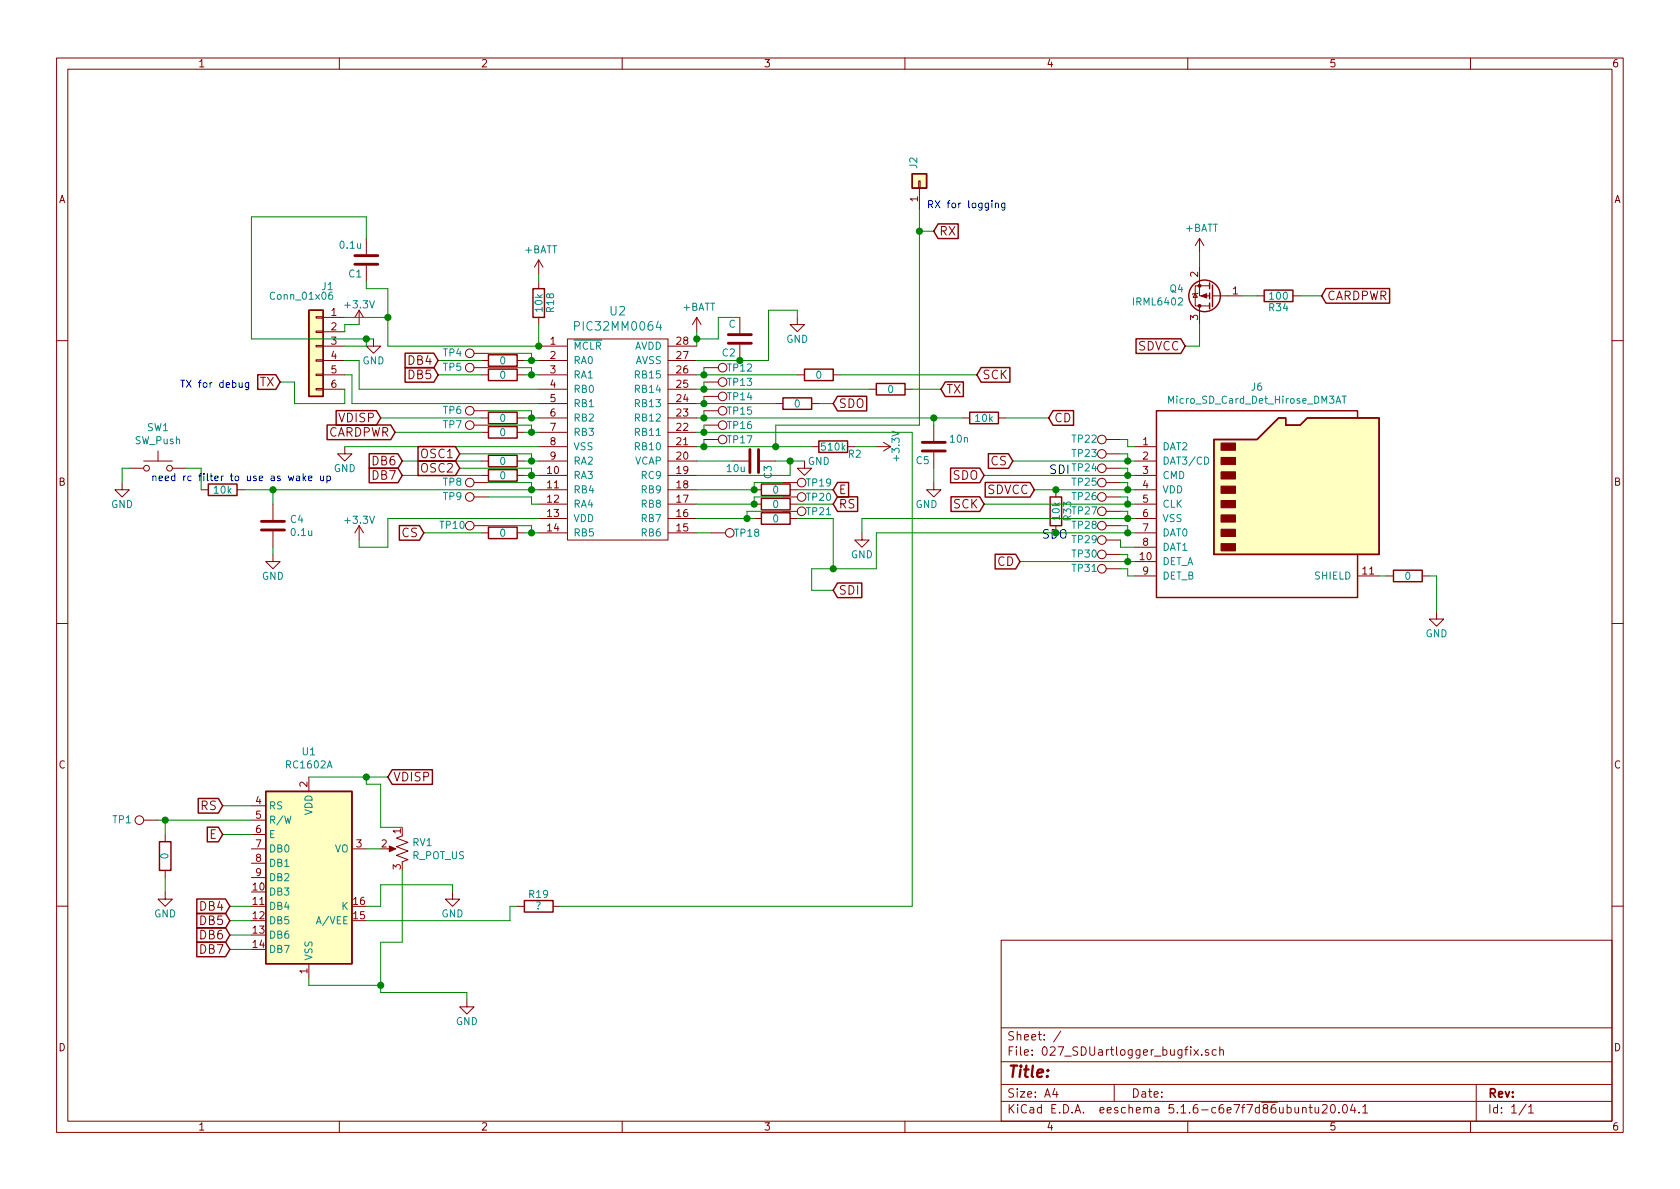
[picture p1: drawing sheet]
<svg xmlns="http://www.w3.org/2000/svg" width="297mm" height="210mm" viewBox="0 0 297 210" stroke-linecap="round" stroke-linejoin="round" font-family="sans-serif">
<g fill="none" stroke="#840000" stroke-width=".18">
<path d="M10 10.3h277v189.9h-277zM12 12.2h273v186.1h-273zM60 10.3v1.9M110 10.3v1.9M160 10.3v1.9M210 10.3v1.9M260 10.3v1.9M162.4 32h.3v1.3h-.3zM162.6 33.3v3.8M55.9 58.5h1.2v.3h-1.2zM55.9 56h1.2v.3h-1.2zM57.1 56.1h3.9"/>
<path d="M57.1 58.7h3.9M63.5 54.9v2.5M63.5 54.9l-.8 1.2M63.5 54.9l.8 1.2M64.8 42.2v2.8M64.8 47v2.8M66 59.9v1.3h1.3l-1.3 1.3-1.2-1.3h1.2M95.2 46l-.7 1.2M95.2 46v2.5M95.2 49.8v1.2M95.2 56.1v1.3M95.2 46l.8 1.2"/>
<path d="M100.3 59.9h17.8v35.6h-17.8zM123.2 56.1l-.8 1.3M123.2 56.1v2.6M123.2 56.1l.8 1.3M130.8 56.1v2.8M141 56.1v1.3h1.2l-1.2 1.3-1.3-1.3h1.3M211.3 51.9l.4 .7h-.8zM211.8 51.8l-.1 .1h-.8l-.1 .2M212.1 47.2v5.1h1.8M212.1 42.2v2.5M212.1 54.1v3.3M212.1 42.2l-.8 1.2"/>
<path d="M212.1 42.2l.8 1.2M213.9 50.5h-2.6v3.6h2.6M214.4 52.3h5.3M222.2 52.3h1.3M228.6 52.3h1.3M10 60.2h2M27.9 79.8v1.7M55.9 66.2h1.2v.2h-1.2zM55.9 68.7h1.2v.3h-1.2zM55.9 63.6h1.2v.3h-1.2zM55.9 61.1h1.2v.2h-1.2zM57.1 63.7h3.9"/>
<path d="M57.1 61.2h3.9M57.1 66.3h3.9M57.1 68.8h3.9M61 79v1.3h1.2l-1.2 1.2-1.3-1.2h1.3M83.8 75.2h2.6M83.8 72.6h2.6M83.8 65h2.6M83.8 62.5h2.6M85.1 76.4h1.3M85.1 73.9h1.3M85.1 63.7h1.3M85.1 66.3h1.3"/>
<path d="M91.4 76.4h1.3M91.4 73.9h1.3M91.4 63.7h1.3M91.4 66.3h1.3M95.2 76.4h5.1M95.2 73.9h5.1M95.2 63.7h5.1M95.2 61.2h5.1M95.2 66.3h5.1M95.2 68.8h5.1M95.2 71.4h5.1M95.2 79h5.1"/>
<path d="M118.1 76.4h5.1M118.1 73.9h5.1M118.1 63.7h5.1M118.1 61.2h5.1M118.1 66.3h5.1M118.1 68.8h5.1M118.1 71.4h5.1M118.1 79h5.1M124.5 75.2h2.5M124.5 72.6h2.5M124.5 65h2.5M124.5 67.6h2.5"/>
<path d="M124.5 70.1h2.5M124.5 77.7h2.5M130.8 61v2.7M137.2 71.4h1.2M141 66.3h1.2M143.5 71.4h1.3M143.5 79h1.3M147.3 66.3h1.3M149.9 79h1.2M153.7 68.8h1.2M154.9 79h2.6M156.2 78.2l1.3 .8"/>
<path d="M157.5 79l-1.3 .8M160 68.8h1.3M165.1 75.2v2.8M170.2 73.9h1.2M176.5 73.9h1.3M195.6 77.7h2.5M200.7 79h3.8M285 60.2h2M21.6 85.3v1.3h1.3l-1.3 1.3-1.3-1.3h1.3M22.9 82.8h2.5M25.4 81.5h5.1M30.5 82.8h2.5"/>
<path d="M35.6 86.6h1.2M41.9 86.6h1.3M48.3 98v1.3h1.2l-1.2 1.3-1.3-1.3h1.3M48.3 89.1v2.8M48.3 94v2.8M63.5 93l-.8 1.2M63.5 93v2.5M63.5 93l.8 1.2M83.8 85.3h2.6M83.8 87.9h2.6M83.8 93h2.6M85.1 81.5h1.3"/>
<path d="M85.1 84.1h1.3M85.1 94.2h1.3M91.4 81.5h1.3M91.4 84.1h1.3M91.4 94.2h1.3M95.2 81.5h5.1M95.2 84.1h5.1M95.2 94.2h5.1M95.2 91.7h5.1M95.2 89.1h5.1M95.2 86.6h5.1M118.1 81.5h5.1"/>
<path d="M118.1 84.1h5.1M118.1 94.2h5.1M118.1 91.7h5.1M118.1 89.1h5.1M118.1 86.6h5.1M125.7 94.2h2.6M129.5 81.5h2.8M133.3 91.7h1.3M133.3 89.1h1.3M133.3 86.6h1.3M134.4 81.5h2.8M138.4 85.3h2.6"/>
<path d="M138.4 87.9h2.6M138.4 90.4h2.6M139.7 91.7h1.3M139.7 89.1h1.3M139.7 86.6h1.3M142.2 81.5v1.3h1.3l-1.3 1.3-1.2-1.3h1.2M152.4 94.2v1.3h1.3l-1.3 1.3-1.3-1.3h1.3M165.1 85.3v1.3h1.3l-1.3 1.3-1.3-1.3h1.3M165.1 80v2.8M186.7 86.6v1.3M195.6 85.3h2.5M195.6 87.9h2.5"/>
<path d="M195.6 90.4h2.5M195.6 93h2.5M195.6 95.5h2.5M195.6 98h2.5M195.6 82.8h2.5M195.6 80.3h2.5M200.7 81.5h3.8M200.7 84.1h3.8M200.7 94.2h3.8M200.7 91.7h3.8M200.7 89.1h3.8M200.7 86.6h3.8"/>
<path d="M200.7 99.3h3.8M200.7 96.8h3.8M10 110.3h2M195.6 100.6h2.5M200.7 101.8h3.8M240 101.8h3.8M245.1 101.8h1.3M251.5 101.8h1.2M254 108.2v1.3h1.3l-1.3 1.2-1.3-1.2h1.3M285 110.3h2M54.6 137.4v2.5M25.4 145h2.5"/>
<path d="M29.2 157.7v1.3h1.3l-1.3 1.3-1.3-1.3h1.3M29.2 147.6v1.2M29.2 153.9v1.3M44.4 150.1h2.6M44.4 142.5h2.6M44.4 145h2.6M44.4 147.6h2.6M44.4 152.6h2.6M44.4 155.2h2.6M62.2 150.1h2.6M68.6 150.1h1M71.1 147.8l-1 .4 2 .8-2 .7 2 .8-2 .8 2 .7-1 .4"/>
<path d="M80 157.7v1.3h1.3l-1.3 1.3-1.3-1.3h1.3M10 160.2h2M54.6 170.4v2.6M82.5 176.8v1.2h1.3l-1.3 1.3-1.2-1.3h1.2M91.4 160.3h1.3M97.8 160.3h1.3M177 166.3h108v32h-108zM285 160.2h2M60 198.3v1.9M110 198.3v1.9M160 198.3v1.9M177 194.8h108"/>
<path d="M177 191.8h108M177 187.8h108M177 181.8h108M186.5 192.5l-.4 1h1M186.8 193v1M187.6 182.3l-1.3 2M197 191.8v3M210 198.3v1.9M211.1 185.6l.8 1M211.9 185.6l-.8 1M212.5 186.5v.1M213.7 185.7l-.4-.1-.2 .2 .1 .2 .5 .2v.3h-.6"/>
<path d="M215 185.7l-.4-.1-.3 .3 .2 .6h.5M215.7 185.7l.2-.1 .4 .1v.9M215.7 185.1v1.5M230.3 196l.2-.2 .4 .1v.9M231.4 195.8h.6M231.6 195.3v1.3l.4 .2M232.5 195.8v.8a.37 .37 0 0 0 .6 .1M233.1 195.8v1M233.8 195.5l.2-.2h.4l.2 .2v.3v.2l-.9 .8h.9M235.4 195.4l.2-.1a.8 .8 0 0 1 .5 .8 .8 .8 0 0 1-.5 .7 1 1 0 0 1-.2-1.4zM236.7 196.7v.1M237.5 195.5l.2-.2a.81 .81 0 0 1 .6 .6 .81 .81 0 0 1-.3 .8l-.1 .1a.79 .79 0 0 1-.4-1.3z"/>
<path d="M239.1 195.2l-.3 1.1h.9M239.5 195.8v1M240.3 196.7v.1M240.9 195.8l.5-.5v1.5M240.9 196.8h.9M260 198.3v1.9M261 191.8v6.5M269.8 195.2l-1.2 2M270.3 195.8l.4-.5v1.5M270.3 196.8h.8"/>
<circle cx="83.1" cy="72.6" r=".76"/>
<circle cx="83.1" cy="62.5" r=".76"/>
<circle cx="83.1" cy="75.2" r=".76"/>
<circle cx="83.1" cy="65" r=".76"/>
<circle cx="127.8" cy="77.7" r=".76"/>
<circle cx="127.8" cy="65" r=".76"/>
<circle cx="127.8" cy="67.6" r=".76"/>
<circle cx="127.8" cy="70.1" r=".76"/>
<circle cx="127.8" cy="75.2" r=".76"/>
<circle cx="127.8" cy="72.6" r=".76"/>
<circle cx="194.8" cy="77.7" r=".76"/>
<circle cx="25.9" cy="82.8" r=".51"/>
<circle cx="30" cy="82.8" r=".51"/>
<circle cx="83.1" cy="93" r=".76"/>
<circle cx="83.1" cy="87.9" r=".76"/>
<circle cx="83.1" cy="85.3" r=".76"/>
<circle cx="129" cy="94.2" r=".76"/>
<circle cx="141.7" cy="87.9" r=".76"/>
<circle cx="141.7" cy="90.4" r=".76"/>
<circle cx="141.7" cy="85.3" r=".76"/>
<circle cx="194.8" cy="93" r=".76"/>
<circle cx="194.8" cy="95.5" r=".76"/>
<circle cx="194.8" cy="85.3" r=".76"/>
<circle cx="194.8" cy="90.4" r=".76"/>
<circle cx="194.8" cy="98" r=".76"/>
<circle cx="194.8" cy="82.8" r=".76"/>
<circle cx="194.8" cy="80.3" r=".76"/>
<circle cx="194.8" cy="87.9" r=".76"/>
<circle cx="194.8" cy="100.6" r=".76"/>
<circle cx="24.6" cy="145" r=".76"/>
</g>
<g fill="none" stroke="#840000" stroke-width=".25">
<path d="M161.3 30.7h2.5v2.6h-2.5zM165.9 39.6h3.5v2.6h-3.5l-.8-1.3zM54.6 54.9h2.5v15.2h-2.5zM94.2 51h2.1v5.1h-2.1zM200.9 59.9h7.9l.7 1.3-.7 1.3h-7.9zM213.9 50v1M213.9 51.8v1M213.9 53.6v1M214.4 50.4v3.8M223.5 51.3h5.1v2h-5.1zM234.4 51h11.3v2.6h-11.3l-.7-1.3zM45.6 66.3h3.2l.7 1.3-.7 1.3h-3.2z"/>
<path d="M57.8 75.2h11.3l.7 1.2-.7 1.3h-11.3zM59.4 72.6h7.1l.8 1.3-.8 1.3h-7.1zM71.6 65h5.1l.8 1.3-.8 1.3h-5.1zM71.6 62.5h5.1l.8 1.2-.8 1.3h-5.1zM73.9 79h6.6l.8 1.3-.8 1.3h-6.6zM86.4 75.4h5v2.1h-5zM86.4 72.9h5v2h-5zM86.4 62.7h5v2.1h-5zM86.4 65.3h5v2h-5zM138.4 70.4h5.1v2h-5.1zM142.2 65.3h5.1v2h-5.1zM144.8 78h5.1v2h-5.1z"/>
<path d="M148.1 70.1h5.1v2.6h-5.1l-.8-1.3zM154.9 67.8h5.1v2h-5.1zM167.1 67.5h3.2v2.6h-3.2l-.7-1.3zM171.4 72.9h5.1v2h-5.1zM173.5 65h5.1v2.6h-5.1l-.8-1.3zM186.2 72.6h3.6v2.6h-3.6l-.8-1.3zM214.6 77.7h7.6l3.9-3.8h1.2v1.3h2.6l1.2-1.3h12.7v24.1h-29.2zM240 73.9v-1.3h-35.5v33.1h35.5v-7.7M36.8 85.6h5.1v2h-5.1zM65.3 80.2h5.1l.7 1.3-.7 1.3h-5.1zM65.3 82.8h5.1l.7 1.3-.7 1.3h-5.1zM70.6 92.9h3.6l.7 1.3-.7 1.3h-3.6z"/>
<path d="M73.9 81.5h6.6l.8 1.3-.8 1.3h-6.6zM86.4 80.5h5v2h-5zM86.4 83.1h5v2h-5zM86.4 93.2h5v2h-5zM134.6 90.7h5.1v2h-5.1zM134.6 88.1h5.1v2.1h-5.1zM134.6 85.6h5.1v2h-5.1zM148.1 85.3h1.9v2.6h-1.9l-.8-1.3zM148.1 87.9h3.5v2.5h-3.5l-.8-1.3zM168.1 82.8h5.1l.8 1.3-.8 1.3h-5.1zM168.1 87.9h5.1l.8 1.2-.8 1.3h-5.1zM174.2 85.3h7.9l.8 1.3-.8 1.3h-7.9z"/>
<path d="M174.8 80.2h3.5l.8 1.3-.8 1.3h-3.5zM175.9 98h3.7l.7 1.3-.7 1.3h-3.7zM185.7 87.9h2v5.1h-2zM148.1 103.1h4.3v2.6h-4.3l-.8-1.3zM246.4 100.8h5.1v2.1h-5.1zM47 139.9h15.2v30.5h-15.2zM69.3 136.1h7.2v2.6h-7.2l-.7-1.3zM28.2 148.8h2v5.1h-2zM34.8 159h5.1l.7 1.3-.7 1.3h-5.1zM35.1 141.2h3.5l.8 1.3-.8 1.3h-3.5zM36.7 146.3h1.9l.8 1.3-.8 1.3h-1.9zM92.7 159.3h5.1v2h-5.1z"/>
<path d="M34.8 161.5h5.1l.7 1.3-.7 1.3h-5.1zM34.8 164.1h5.1l.7 1.2-.7 1.3h-5.1zM34.8 166.6h5.1l.7 1.3-.7 1.3h-5.1z"/>
<circle cx="213" cy="52.3" r="2.79"/>
</g>
<g fill="#ffffc2" stroke="#ffffc2" stroke-width=".18">
<path d="M47 139.9h15.2v30.5h-15.2z"/>
<path d="M54.6 54.9h2.5v15.2h-2.5z"/>
<path d="M214.6 77.7h7.6l3.9-3.8h1.2v1.3h2.6l1.2-1.3h12.7v24.1h-29.2z"/>
<path d="M161.3 30.7h2.5v2.6h-2.5z"/>
</g>
<g fill="#840000" stroke="#840000" stroke-width=".18">
<path d="M212.3 52.3l1.1-.4v.8z"/>
<path d="M68.8 149.6l1.2 .5-1.2 .5z"/>
<path d="M215.9 96.1h2.5v1.3h-2.5z"/>
<path d="M215.9 93.6h2.5v1.3h-2.5z"/>
<path d="M215.9 91.1h2.5v1.2h-2.5z"/>
<path d="M215.9 88.5h2.5v1.3h-2.5z"/>
<path d="M215.9 86h2.5v1.2h-2.5z"/>
<path d="M215.9 83.4h2.5v1.3h-2.5z"/>
<path d="M215.9 80.9h2.5v1.3h-2.5z"/>
<path d="M215.9 78.4h2.5v1.2h-2.5z"/>
<circle cx="212.1" cy="50.5" r=".25"/>
<circle cx="212.1" cy="54.1" r=".25"/>
</g>
<path d="M58.7 51.7h-.4a.87 .87 0 0 0 0 1.2l.5-.1v-.5l-.5-.2-.2 .3M236.2 71.3l.4-1.3 .5 1.3M237.3 70h.7M237.7 70v1.3M213 80.8a.64 .64 0 0 1 .7 .7 .64 .64 0 0 1-.7 .6z" fill="none" stroke="#008484" stroke-width=".18"/>
<path d="M62.7 45.2h4.1M62.7 46.7h4.1M128.8 59.2h4M128.8 60.7h4M132.6 79.5v4.1M134.1 79.5v4.1M163.1 78.2h4M163.1 79.8h4M46.2 93.7h4.1M46.2 92.2h4.1" fill="none" stroke="#840000" stroke-width=".51"/>
<g fill="none" stroke="#008400" stroke-width=".18">
<path d="M162.6 37.1v38.1h-25.4v3.8M61 56.1h7.6M63.5 57.4h-2.5v1.3M64.8 49.8v1.2h3.8v10.2h26.6v-3.8M64.8 59.9v1.3h-3.8M64.8 42.2v-3.9h-20.4v21.6h21.6M95.2 48.5v1.3M123.2 58.7v2.5M130.8 56.1h-3.8v3.8h-3.8M141 56.1v-1.2h-5.1v8.8h-12.7M162.6 40.9h2.5M212.1 44.7v2.5"/>
<path d="M212.1 57.4v3.8h-2.6M219.7 52.3h2.5M229.9 52.3h3.8M49.5 67.6h2.6v3.8h8.9v-2.6M61 66.3h1.2v5.1h33M61 63.7h2.5v5.1h31.7M61 79h34.2M67.3 73.9h17.8M69.8 76.4h15.3M77.5 66.3h7.6M77.5 63.7h7.6M86.4 75.2h7.6v1.2"/>
<path d="M86.4 62.5h7.6v1.2M86.4 65h7.6v1.3M86.4 72.6h7.6v1.3M92.7 76.4h2.5M92.7 66.3h2.5M92.7 73.9h2.5M92.7 63.7h2.5M123.2 76.4h38.1v83.9h-62.2M123.2 71.4h14M123.2 66.3h17.8M123.2 68.8h30.5M123.2 79h20.3"/>
<path d="M123.2 73.9h47M124.5 65v1.3M124.5 67.6v1.2M124.5 70.1v1.3M124.5 72.6v1.3M124.5 75.2v1.2M124.5 77.7v1.3M144.8 71.4h2.5M148.6 66.3h24.1M151.1 79h3.8M161.3 68.8h5.1M165.1 73.9v1.3"/>
<path d="M177.8 73.9h7.6M198.1 77.7h1.3v1.3h1.3M22.9 82.8h-1.3v2.5M33 82.8h2.6v3.8M43.2 86.6h52M48.3 86.6v2.5M48.3 96.8v1.2M71.1 84.1h14M71.1 81.5h14M74.9 94.2h10.2M81.3 80.3h12.7v1.2M81.3 82.8h12.7v1.3"/>
<path d="M86.4 87.9h7.6v1.2h1.2M86.4 85.3h7.6v1.3M86.4 93h7.6v1.2M92.7 84.1h2.5M92.7 81.5h2.5M92.7 94.2h2.5M95.2 91.7h-26.6v5.1h-5.1v-1.3M123.2 91.7h10.1M123.2 81.5h6.3M123.2 94.2h2.5M137.2 81.5h5M138.4 90.4h-6.3v1.3"/>
<path d="M138.4 87.9h-5.1v1.2h-10.1M138.4 85.3h-5.1v1.3h-10.1M139.7 81.5v2.6h-16.5M141 91.7h6.3v8.9M141 89.1h6.3M141 86.6h6.3M165.1 82.8v2.5M174 84.1h26.7M174 89.1h26.7M179.1 81.5h21.6M180.3 99.3h20.4M182.9 86.6h17.8"/>
<path d="M198.1 80.3h1.3v1.2M198.1 90.4h1.3v1.3M198.1 82.8h1.3v1.3M198.1 95.5v1.3h2.6M198.1 85.3h1.3v1.3M198.1 87.9h1.3v1.2M198.1 93h1.3v1.2M198.1 98h1.3v1.3M200.7 91.7h-48.3v2.5M200.7 94.2h-45.8v6.4h-11.4v3.8h3.8M198.1 100.6h1.3v1.2h1.3M243.8 101.8h1.3"/>
<path d="M252.7 101.8h1.3v6.4M54.6 137.4h14M64.8 137.4v1.3h2.5v7.6h3.8M27.9 145h16.5M29.2 145v2.6M29.2 155.2v2.5M39.4 147.6h5M39.4 142.5h5M64.8 150.1h2.5M71.1 153.9v12.7h-3.8v8.9h15.2v1.3M80 157.7v-1.2h-12.7v3.8h-2.5M40.6 160.3h3.8"/>
<path d="M40.6 162.8h3.8M40.6 165.3h3.8M40.6 167.9h3.8M54.6 173v1.2h12.7M91.4 160.3h-1.2v2.5h-25.4"/>
</g>
<g fill="none" stroke="#0000c2" stroke-width=".18">
<path d="M176 36l.2-.1 .3 .1v.7M176 35.9v.8M177.7 35.9l-.1 1.2-.2 .1-.3-.1M177.7 36l-.4-.1-.2 .2 .1 .6h.5M42.3 67.7v.7l.3 .1 .2-.1M42.8 67.7v.8M44 67.7l-.1 1.1-.2 .1h-.3M44 67.7h-.4l-.2 .2 .1 .5h.5M51 84.2l.2 .8 .3-.6 .2 .6 .2-.8M52.4 84.2h.5l.1 .8M53 84.5h-.4l-.2 .2v.3h.6M53.6 83.7v1.3"/>
<path d="M53.7 84.5l.4 .5M54.1 84.2l-.5 .5M54.6 84.6l.6-.1-.1-.3h-.4l-.1 .1v.7h.5M56.7 84.2v.8h.3l.2-.1M57.2 84.2v.8M57.8 84.2h.4l.2 .2-.1 .6h-.5M57.8 84.2v1.2"/>
</g>
<g fill="#008400" stroke="#008400" stroke-width=".25">
<circle cx="199.4" cy="84.1" r=".51"/>
<circle cx="64.8" cy="137.4" r=".51"/>
<circle cx="133.4" cy="89.1" r=".51"/>
<circle cx="147.3" cy="100.6" r=".51"/>
<circle cx="29.2" cy="145" r=".51"/>
<circle cx="48.3" cy="86.6" r=".51"/>
<circle cx="94" cy="66.3" r=".51"/>
<circle cx="94" cy="73.9" r=".51"/>
<circle cx="139.7" cy="81.5" r=".51"/>
<circle cx="199.4" cy="81.5" r=".51"/>
<circle cx="199.4" cy="99.3" r=".51"/>
<circle cx="94" cy="63.7" r=".51"/>
<circle cx="199.4" cy="86.6" r=".51"/>
<circle cx="199.4" cy="94.2" r=".51"/>
<circle cx="162.6" cy="40.9" r=".51"/>
<circle cx="199.4" cy="89.1" r=".51"/>
<circle cx="67.3" cy="174.2" r=".51"/>
<circle cx="94" cy="94.2" r=".51"/>
<circle cx="199.4" cy="91.7" r=".51"/>
<circle cx="124.5" cy="79" r=".51"/>
<circle cx="95.3" cy="61.2" r=".51"/>
<circle cx="64.8" cy="59.9" r=".51"/>
<circle cx="124.5" cy="68.8" r=".51"/>
<circle cx="165.1" cy="73.9" r=".51"/>
<circle cx="94" cy="81.5" r=".51"/>
<circle cx="94" cy="84.1" r=".51"/>
<circle cx="68.6" cy="56.1" r=".51"/>
<circle cx="124.5" cy="66.3" r=".51"/>
<circle cx="137.2" cy="79" r=".51"/>
<circle cx="94" cy="86.6" r=".51"/>
<circle cx="186.7" cy="86.6" r=".51"/>
<circle cx="124.5" cy="71.4" r=".51"/>
<circle cx="124.5" cy="73.9" r=".51"/>
<circle cx="94" cy="76.4" r=".51"/>
<circle cx="123.2" cy="59.9" r=".51"/>
<circle cx="124.5" cy="76.4" r=".51"/>
<circle cx="133.4" cy="86.6" r=".51"/>
<circle cx="130.8" cy="63.7" r=".51"/>
<circle cx="132.1" cy="91.7" r=".51"/>
</g>
<text font-size="2.8" fill="#840000" x="178" y="190.5">Title:</text>
<g font-size="2.1" fill="#840000">
<text x="166" y="41.7">RX</text>
<text x="234.6" y="53.1">CARDPWR</text>
<text x="72.3" y="64.5">DB4</text>
<text x="201.2" y="62">SDVCC</text>
<text x="45.9" y="68.3">TX</text>
<text x="72.3" y="67.1">DB5</text>
<text x="167.3" y="69.6">TX</text>
<text x="173.6" y="67.1">SCK</text>
<text x="57.9" y="77.2">CARDPWR</text>
<text x="60" y="74.7">VDISP</text>
<text x="148.2" y="72.1">SDO</text>
<text x="186.3" y="74.7">CD</text>
<text x="66" y="82.3">DB6</text>
<text x="74.6" y="83.6">OSC2</text>
<text x="74.6" y="81">OSC1</text>
<text x="175.2" y="82.3">CS</text>
<text x="66" y="84.8">DB7</text>
<text x="148.2" y="87.4">E</text>
<text x="148.2" y="89.9">RS</text>
<text x="168.5" y="84.8">SDO</text>
<text x="168.6" y="89.9">SCK</text>
<text x="174.5" y="87.4">SDVCC</text>
<text x="71.1" y="95">CS</text>
<text x="176.4" y="100.1">CD</text>
<text x="148.2" y="105.2">SDI</text>
<text x="35.5" y="143.3">RS</text>
<text x="69.5" y="138.2">VDISP</text>
<text x="37" y="148.3">E</text>
<text x="35.5" y="161">DB4</text>
<text x="35.5" y="163.6">DB5</text>
<text x="35.5" y="166.1">DB6</text>
<text x="35.5" y="168.7">DB7</text>
<text x="178" y="184">Sheet: /</text>
<text x="178" y="186.7">File: 027_SDUartlogger_bugfix.sch</text>
<text x="178" y="196.9">KiCad E.D.A. eeschema 5.1.6-c6e7f7d86ubuntu20.04.1</text>
<text x="178" y="194.1">Size: A4</text>
<text x="200" y="194.1">Date:</text>
<text x="263" y="194.1">Rev:</text>
<text x="263" y="196.9">Id: 1/1</text>
</g>
<g font-size="2.1" fill="#008484">
<text x="102.2" y="58.5">PIC32MM0064</text>
<text x="107.9" y="55.8">U2</text>
</g>
<text font-size="2.1" fill="#0000c2" x="185.4" y="83.8">SDI</text>
<text font-size="2.1" fill="#008400" x="184.1" y="95.2">SDO</text>
<g font-size="1.8" fill="#840000">
<text x="35" y="11.9">1</text>
<text x="85" y="11.9">2</text>
<text x="135" y="11.9">3</text>
<text x="185" y="11.9">4</text>
<text x="235" y="11.9">5</text>
<text x="285" y="11.9">6</text>
<text x="10.4" y="35.9">A</text>
<text x="162.3" y="35.7" transform="rotate(-90 162.3 35.7)">1</text>
<text x="285.4" y="35.9">A</text>
<text x="211.8" y="49" transform="rotate(-90 211.8 49)">2</text>
<text x="218" y="52.1">1</text>
<text x="58.6" y="55.9">1</text>
<text x="58.6" y="58.4">2</text>
<text x="211.8" y="56.6" transform="rotate(-90 211.8 56.6)">3</text>
<text x="58.6" y="61">3</text>
<text x="58.6" y="63.5">4</text>
<text x="97.3" y="61">1</text>
<text x="97.3" y="63.5">2</text>
<text x="119.7" y="63.5">27</text>
<text x="119.7" y="61">28</text>
<text x="58.6" y="66">5</text>
<text x="58.6" y="68.6">6</text>
<text x="97.3" y="66">3</text>
<text x="97.3" y="68.6">4</text>
<text x="97.3" y="71.1">5</text>
<text x="119.7" y="71.1">24</text>
<text x="119.7" y="68.6">25</text>
<text x="119.7" y="66">26</text>
<text x="97.3" y="73.7">6</text>
<text x="97.3" y="76.2">7</text>
<text x="119.7" y="76.2">22</text>
<text x="119.7" y="73.7">23</text>
<text x="96.8" y="83.8">10</text>
<text x="97.3" y="78.7">8</text>
<text x="97.3" y="81.3">9</text>
<text x="119.7" y="83.8">19</text>
<text x="119.7" y="81.3">20</text>
<text x="119.7" y="78.7">21</text>
<text x="202.1" y="78.7">1</text>
<text x="202.1" y="81.3">2</text>
<text x="202.1" y="83.8">3</text>
<text x="10.4" y="85.9">B</text>
<text x="96.8" y="86.4">11</text>
<text x="96.8" y="88.9">12</text>
<text x="119.7" y="88.9">17</text>
<text x="119.7" y="86.4">18</text>
<text x="202.1" y="86.4">4</text>
<text x="202.1" y="88.9">5</text>
<text x="285.4" y="85.9">B</text>
<text x="96.8" y="91.4">13</text>
<text x="96.8" y="94">14</text>
<text x="119.7" y="94">15</text>
<text x="119.7" y="91.4">16</text>
<text x="202.1" y="91.4">6</text>
<text x="202.1" y="94">7</text>
<text x="201.6" y="99.1">10</text>
<text x="202.1" y="96.5">8</text>
<text x="202.1" y="101.6">9</text>
<text x="241" y="101.6">11</text>
<text x="10.4" y="135.9">C</text>
<text x="285.4" y="135.9">C</text>
<text x="45.2" y="142.2">4</text>
<text x="54.4" y="139.2" transform="rotate(-90 54.4 139.2)">2</text>
<text x="45.2" y="144.8">5</text>
<text x="45.2" y="147.3">6</text>
<text x="45.2" y="149.9">7</text>
<text x="63" y="149.9">3</text>
<text x="67.5" y="149.9">2</text>
<text x="70.9" y="147.4" transform="rotate(-90 70.9 147.4)">1</text>
<text x="45.2" y="152.4">8</text>
<text x="45.2" y="154.9">9</text>
<text x="70.9" y="153.8" transform="rotate(-90 70.9 153.8)">3</text>
<text x="44.8" y="157.5">10</text>
<text x="44.8" y="160">11</text>
<text x="62.5" y="160">16</text>
<text x="44.8" y="162.6">12</text>
<text x="44.8" y="165.1">13</text>
<text x="44.8" y="167.6">14</text>
<text x="62.5" y="162.6">15</text>
<text x="54.4" y="172.2" transform="rotate(-90 54.4 172.2)">1</text>
<text x="10.4" y="185.9">D</text>
<text x="285.4" y="185.9">D</text>
<text x="35" y="199.9">1</text>
<text x="85" y="199.9">2</text>
<text x="135" y="199.9">3</text>
<text x="185" y="199.9">4</text>
<text x="235" y="199.9">5</text>
<text x="285" y="199.9">6</text>
</g>
<g font-size="1.8" fill="#008484">
<text x="162.2" y="29.8" transform="rotate(-90 162.2 29.8)">J2</text>
<text x="209.6" y="41">+BATT</text>
<text x="60.2" y="44">0.1u</text>
<text x="92.8" y="44.8">+BATT</text>
<text x="48.1" y="53">Conn_01x06</text>
<text x="56.9" y="51.3">J1</text>
<text x="61.7" y="49.1">C1</text>
<text x="206.9" y="51.7">Q4</text>
<text x="224.6" y="53">100</text>
<text x="61.2" y="54.5">+3.3V</text>
<text x="95.9" y="55.1" transform="rotate(-90 95.9 55.1)">10k</text>
<text x="98" y="55.2" transform="rotate(-90 98 55.2)">R18</text>
<text x="120.7" y="55">+BATT</text>
<text x="128.8" y="58">C</text>
<text x="200.6" y="54">IRML6402</text>
<text x="224.4" y="55">R34</text>
<text x="64.1" y="64.4">GND</text>
<text x="78.4" y="65.6">TP5</text>
<text x="78.4" y="63">TP4</text>
<text x="88.4" y="64.4">0</text>
<text x="101.3" y="61.8">MCLR</text>
<text x="101.3" y="64.4">RA0</text>
<text x="112.1" y="61.8">AVDD</text>
<text x="112.3" y="64.4">AVSS</text>
<text x="127.7" y="63">C2</text>
<text x="128.7" y="65.7">TP12</text>
<text x="139" y="60.6">GND</text>
<text x="88.4" y="67">0</text>
<text x="101.3" y="66.9">RA1</text>
<text x="101.3" y="69.5">RB0</text>
<text x="112.6" y="69.5">RB14</text>
<text x="112.6" y="66.9">RB15</text>
<text x="128.7" y="68.2">TP13</text>
<text x="128.7" y="70.8">TP14</text>
<text x="144.3" y="67">0</text>
<text x="157" y="69.5">0</text>
<text x="207" y="71.4">Micro_SD_Card_Det_Hirose_DM3AT</text>
<text x="221.3" y="69.1">J6</text>
<text x="26" y="76.2">SW1</text>
<text x="78.4" y="75.7">TP7</text>
<text x="78.4" y="73.2">TP6</text>
<text x="88.4" y="77.1">0</text>
<text x="88.4" y="74.6">0</text>
<text x="101.3" y="72">RB1</text>
<text x="101.3" y="74.5">RB2</text>
<text x="101.3" y="77.1">RB3</text>
<text x="112.6" y="77.1">RB11</text>
<text x="112.6" y="74.5">RB12</text>
<text x="112.6" y="72">RB13</text>
<text x="128.7" y="73.3">TP15</text>
<text x="128.7" y="75.9">TP16</text>
<text x="140.5" y="72.1">0</text>
<text x="172.5" y="74.6">10k</text>
<text x="23.9" y="78.6">SW_Push</text>
<text x="59" y="83.5">GND</text>
<text x="88.4" y="82.2">0</text>
<text x="101.3" y="79.6">VSS</text>
<text x="101.3" y="82.2">RA2</text>
<text x="112.2" y="82.2">VCAP</text>
<text x="112.6" y="79.6">RB10</text>
<text x="128.6" y="83.5">10u</text>
<text x="128.7" y="78.4">TP17</text>
<text x="142.8" y="82.2">GND</text>
<text x="145.4" y="79.7">510k</text>
<text x="150" y="80.9">R2</text>
<text x="159.1" y="81.3" transform="rotate(-90 159.1 81.3)">+3.3V</text>
<text x="162" y="82.1">C5</text>
<text x="168.1" y="78.3">10n</text>
<text x="189.6" y="83.4">TP24</text>
<text x="189.6" y="78.3">TP22</text>
<text x="189.6" y="80.8">TP23</text>
<text x="205.5" y="79.6">DAT2</text>
<text x="205.5" y="82.2">DAT3/CD</text>
<text x="19.6" y="89.8">GND</text>
<text x="37.9" y="87.3">10k</text>
<text x="78.4" y="85.9">TP8</text>
<text x="78.4" y="88.4">TP9</text>
<text x="88.4" y="84.8">0</text>
<text x="101.3" y="84.7">RA3</text>
<text x="101.3" y="87.2">RB4</text>
<text x="101.3" y="89.8">RA4</text>
<text x="113.6" y="89.8">RB8</text>
<text x="113.6" y="87.2">RB9</text>
<text x="113.6" y="84.7">RC9</text>
<text x="136.4" y="84.6" transform="rotate(-90 136.4 84.6)">C3</text>
<text x="136.7" y="89.8">0</text>
<text x="136.7" y="87.3">0</text>
<text x="142.7" y="88.6">TP20</text>
<text x="142.7" y="86">TP19</text>
<text x="161.9" y="89.8">GND</text>
<text x="189.6" y="85.9">TP25</text>
<text x="189.6" y="88.4">TP26</text>
<text x="205.5" y="84.7">CMD</text>
<text x="205.5" y="87.2">VDD</text>
<text x="205.5" y="89.8">CLK</text>
<text x="51.4" y="92.5">C4</text>
<text x="51.6" y="94.8">0.1u</text>
<text x="61.2" y="92.6">+3.3V</text>
<text x="77.9" y="93.5">TP10</text>
<text x="88.4" y="94.9">0</text>
<text x="101.3" y="92.3">VDD</text>
<text x="101.3" y="94.9">RB5</text>
<text x="113.6" y="94.9">RB6</text>
<text x="113.6" y="92.3">RB7</text>
<text x="130" y="94.9">TP18</text>
<text x="136.7" y="92.4">0</text>
<text x="142.7" y="91.1">TP21</text>
<text x="187.4" y="91.9" transform="rotate(-90 187.4 91.9)">10k</text>
<text x="189.4" y="92" transform="rotate(-90 189.4 92)">R33</text>
<text x="189.6" y="91">TP27</text>
<text x="189.6" y="93.5">TP28</text>
<text x="205.5" y="92.3">VSS</text>
<text x="205.5" y="94.9">DAT0</text>
<text x="150.4" y="98.7">GND</text>
<text x="189.6" y="96.1">TP29</text>
<text x="189.6" y="98.6">TP30</text>
<text x="189.6" y="101.1">TP31</text>
<text x="205.5" y="99.9">DET_A</text>
<text x="205.5" y="97.4">DAT1</text>
<text x="46.3" y="102.5">GND</text>
<text x="205.5" y="102.5">DET_B</text>
<text x="232.5" y="102.5">SHIELD</text>
<text x="248.4" y="102.5">0</text>
<text x="252" y="112.7">GND</text>
<text x="50.7" y="135.9">RC1602A</text>
<text x="53.5" y="133.6">U1</text>
<text x="47.5" y="143.1">RS</text>
<text x="20" y="145.6">TP1</text>
<text x="47.5" y="145.7">R/W</text>
<text x="47.5" y="148.2">E</text>
<text x="55.2" y="144.2" transform="rotate(-90 55.2 144.2)">VDD</text>
<text x="73" y="149.6">RV1</text>
<text x="29.8" y="151.9" transform="rotate(-90 29.8 151.9)">0</text>
<text x="47.5" y="150.7">DB0</text>
<text x="47.5" y="153.3">DB1</text>
<text x="47.5" y="155.8">DB2</text>
<text x="59.2" y="150.7">VO</text>
<text x="72.9" y="151.9">R_POT_US</text>
<text x="47.5" y="158.4">DB3</text>
<text x="47.5" y="160.9">DB4</text>
<text x="60.5" y="160.9">K</text>
<text x="93.6" y="158.8">R19</text>
<text x="94.7" y="160.8">?</text>
<text x="27.3" y="162.2">GND</text>
<text x="47.5" y="163.4">DB5</text>
<text x="47.5" y="166">DB6</text>
<text x="56.4" y="163.4">A/VEE</text>
<text x="78.1" y="162.2">GND</text>
<text x="47.5" y="168.5">DB7</text>
<text x="55.2" y="169.9" transform="rotate(-90 55.2 169.9)">VSS</text>
<text x="80.6" y="181.3">GND</text>
</g>
<g font-size="1.8" fill="#0000c2">
<text x="163.8" y="36.8">RX for logging</text>
<text x="31.7" y="68.6">TX for debug</text>
<text x="26.7" y="85.1">need rc filter to use as wake up</text>
</g>
</svg>
